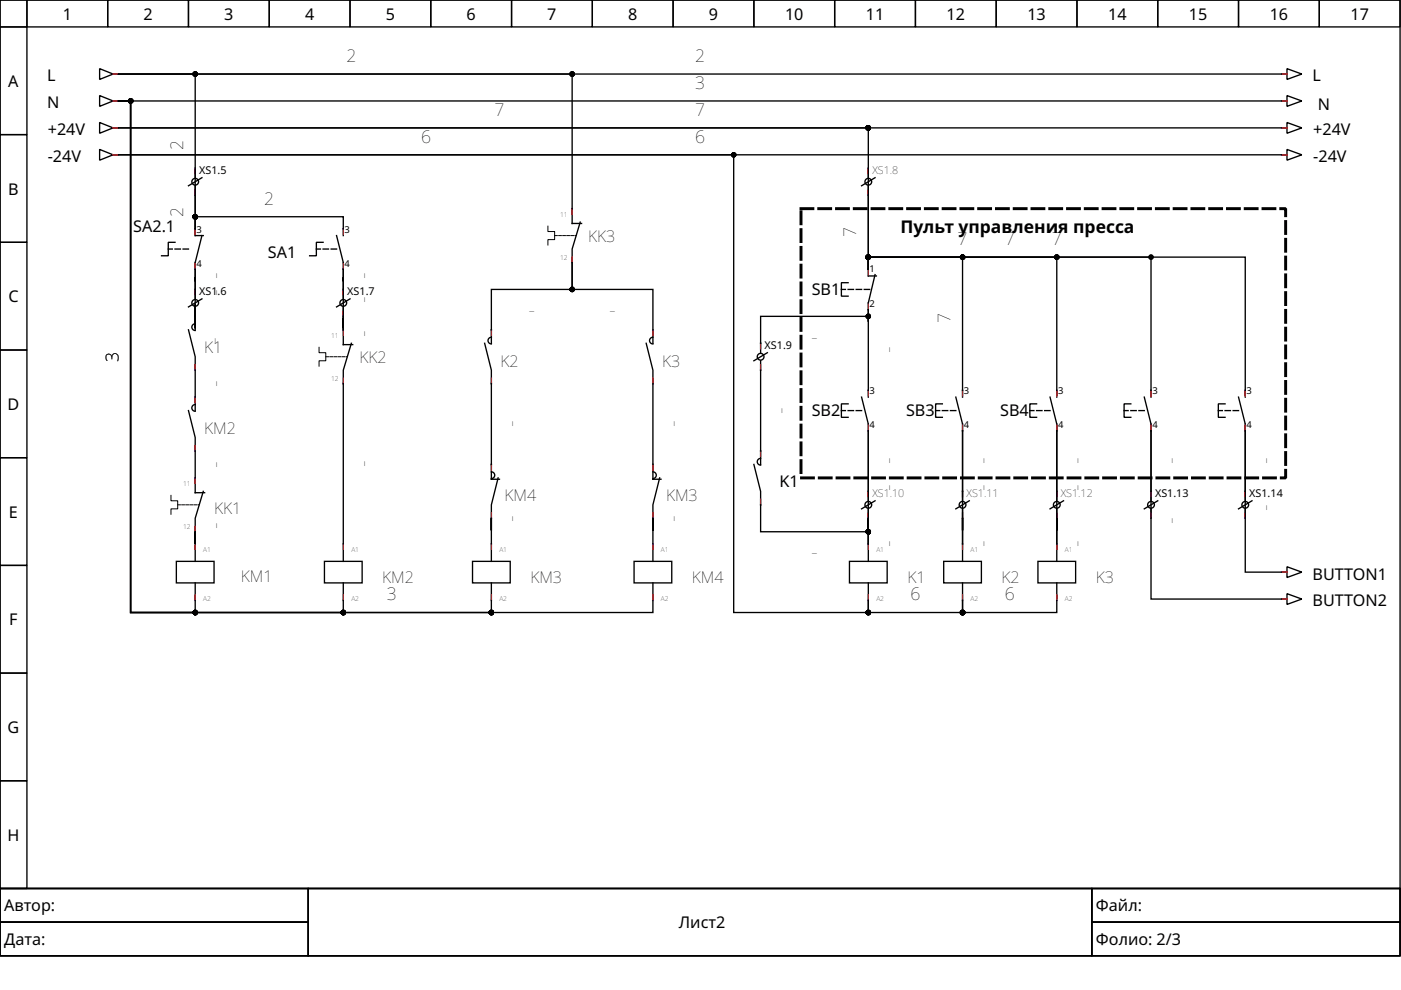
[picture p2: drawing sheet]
<svg xmlns="http://www.w3.org/2000/svg" width="297mm" height="210mm" viewBox="0 0 297 210" stroke-linecap="round" stroke-linejoin="round" font-family="sans-serif">
<g fill="none" stroke="#000" stroke-width=".29">
<path d="M0 0h296.8v188.4h-296.8zM0 0h5.7v5.7h-5.7zM5.7 0h17.1v5.7h-17.1zM22.8 0h17.2v5.7h-17.2zM40 0h17.1v5.7h-17.1zM57.1 0h17.1v5.7h-17.1zM74.2 0h17.1v5.7h-17.1zM91.3 0h17.2v5.7h-17.2zM108.5 0h17.1v5.7h-17.1zM125.6 0h17.1v5.7h-17.1zM142.7 0h17.1v5.7h-17.1zM159.8 0h17.2v5.7h-17.2z"/>
<path d="M177 0h17.1v5.7h-17.1zM194.1 0h17.1v5.7h-17.1zM211.2 0h17.1v5.7h-17.1zM228.3 0h17.2v5.7h-17.2zM245.5 0h17.1v5.7h-17.1zM262.6 0h17.1v5.7h-17.1zM279.7 0h17.1v5.7h-17.1zM0 5.7h5.7v22.8h-5.7zM21.1 14.6l2.9 1.1-2.9 1.1zM24 15.7h.8M25.1 15.7h96.2v31.7h2M25.1 15.7h246.6"/>
<path d="M25.1 15.7h16.3v32.8M272 15.7h.9M272.9 14.6l3.1 1.1-3.1 1.1zM0 28.5h5.7v22.9h-5.7zM21.1 20.3l2.9 1.1-2.9 1.1zM21.1 31.7l2.9 1.1-2.9 1.2zM21.1 26l2.9 1.1-2.9 1.2zM24 21.4h.8M24 32.8h.8M24 27.1h.8M25.1 21.4h2.6v108.5h76.5v-2.6M25.1 21.4h2.6v108.5h110.7v-2.6"/>
<path d="M25.1 21.4h2.6v108.5h13.7v-2.6M25.1 21.4h2.6v108.5h45.1v-2.6M25.1 21.4h246.6M41.4 39.4v9.1M41.4 35.7v2M42.8 37.7l-2.8 1.7M184.1 39.4v17.7M184.1 35.7v2M185.5 37.7l-2.8 1.7M271.7 32.8h-246.6h130.5v97.1h28.5v-2.6v2.6h20v-2.6v2.6h20v-2.6M271.7 27.1h-246.6h159v30M272 21.4h.9"/>
<path d="M272 32.8h.9M272 27.1h.9M272.9 26l3.1 1.1-3.1 1.2zM272.9 31.7l3.1 1.1-3.1 1.2zM272.9 20.3l3.1 1.1-3.1 1.1zM0 51.4h5.7v22.8h-5.7zM37.1 51.4h-1.4v2.8h-1.4M41.4 57.1v10M41.4 48.5v-2.5h31.4v3.9M41.4 57.1v6.3M41.4 48.5v1.4h1.7M42.8 49.9l-1.4 5.8v1.4"/>
<path d="M68.5 51.4h-1.4v2.8h-1.5M71.4 49.9l1.4 5.8v1.4M72.8 57.1v12.8M72.8 57.1v6.3M121.3 55.7v5.7h17.1v11.4M121.3 55.7v5.7h-17.1v11.4M123 47.1l-1.7 5.7v2.9M179.8 59.9h-1.4v2.9h1.4M184.1 57.1v-2.6h20v29.7M184.1 57.1v-2.6h40v29.7M184.1 57.1v-2.6h59.9v29.7M184.1 57.1v-2.6h79.9v29.7"/>
<path d="M184.1 57.1v1.4h1.7M185.5 58.2l-1.4 6v1.4M0 74.2h5.7v22.8h-5.7zM40 69.9l1.4 5.7v11.5M41.4 64.5v5.1zM41.4 68.6a.71 .71 0 0 0-.7 .8 .71 .71 0 0 0 .7 .7M41.4 65.1v4.8M42.8 63.4l-2.8 1.7M72.8 65.1v4.8M72.8 69.9v3.2h2M74.2 63.4l-2.8 1.7M74.5 72.8l-1.7 5.7v36.8"/>
<path d="M102.8 72.8l1.4 5.7v23.1h1.7M104.2 71.5a.71 .71 0 0 0-.7 .7 .71 .71 0 0 0 .7 .7M137 72.8l1.4 5.7v23.1h1.7M138.4 71.5a.71 .71 0 0 0-.7 .7 .71 .71 0 0 0 .7 .7M161.3 76.5v22M162.7 74.8l-2.9 1.7M184.1 65.6v2.6v-1.1h-22.8v7.7M184.1 65.6v18.6M0 97h5.7v22.9h-5.7zM40 87.1l1.4 5.7v11.7h2M41.4 85.8a.71 .71 0 0 0-.7 .7 .71 .71 0 0 0 .7 .7M159.8 98.5l1.5 5.7v8.5h22.8v2.6"/>
<path d="M161.3 97.2a.71 .71 0 0 0-.7 .7 .71 .71 0 0 0 .7 .7M179.8 85.6h-1.4v2.9h1.4M182.7 84.2l1.4 5.7v1.4M184.1 91.3v14.9M184.1 91.3v24M199.8 85.6h-1.4v2.9h1.4M202.7 84.2l1.4 5.7v1.4M204.1 91.3v24v-7.4M204.1 91.3v14.9M219.8 85.6h-1.5v2.9h1.5M222.6 84.2l1.5 5.7v1.4M224.1 91.3v24v-7.4"/>
<path d="M224.1 91.3v14.9M239.8 85.6h-1.5v2.9h1.5M242.6 84.2l1.4 5.7v1.4M244 91.3v35.7h27.7M244 91.3v14.9M259.7 85.6h-1.4v2.9h1.4M262.6 84.2l1.4 5.7v1.4M264 91.3v14.9M264 91.3v30h7.7M0 119.9h5.7v22.8h-5.7zM37.4 119h8v4.6h-8zM41.4 115.6v3.4"/>
<path d="M43.1 104.2l-1.7 5.7v5.4M68.8 119h8v4.6h-8zM72.8 115.6v3.4M100.2 119h8v4.6h-8zM104.2 100a.71 .71 0 0 1 .7 .8 .71 .71 0 0 1-.7 .7M104.2 115.6v3.4M105.6 101.3l-1.4 5.7v8.3M134.4 119h8v4.6h-8zM138.4 100a.71 .71 0 0 1 .7 .8 .71 .71 0 0 1-.7 .7M138.4 115.6v3.4M139.9 101.3l-1.5 5.7v8.3M180.1 119h8v4.6h-8z"/>
<path d="M184.1 107.9v7.4M184.1 115.6v3.4M185.5 106.2l-2.8 1.7M200.1 119h8v4.6h-8zM204.1 115.6v3.4M205.5 106.2l-2.8 1.7M220.1 119h8v4.6h-8zM224.1 115.6v3.4M225.5 106.2l-2.9 1.7M244 107.9v2M245.5 106.2l-2.9 1.7M264 107.9v2"/>
<path d="M265.4 106.2l-2.8 1.7M41.4 123.6v3.4M72.8 123.6v3.4M104.2 123.6v3.4M138.4 123.6v3.4M184.1 123.6v3.4M204.1 123.6v3.4M224.1 123.6v3.4M272 121.3h.9M272 127h.9M272.9 120.2l3.1 1.1-3.1 1.1zM272.9 125.9l3.1 1.1-3.1 1.2z"/>
<path d="M0 142.7h5.7v22.8h-5.7zM0 165.5h5.7v22.9h-5.7zM0 188.4h296.8v14.3h-296.8zM0 188.4h65.4v7.1h-65.4zM0 195.5h65.4v7.2h-65.4zM65.4 188.4h166.1v14.3h-166.1zM231.5 188.4h65.3v7.1h-65.3zM231.5 195.5h65.3v7.2h-65.3z"/>
<circle cx="41.4" cy="38.5" r=".71"/>
<circle cx="184.1" cy="38.5" r=".71"/>
<circle cx="41.4" cy="64.2" r=".71"/>
<circle cx="72.8" cy="64.2" r=".71"/>
<circle cx="161.3" cy="75.6" r=".71"/>
<circle cx="184.1" cy="107" r=".71"/>
<circle cx="204.1" cy="107" r=".71"/>
<circle cx="224.1" cy="107" r=".71"/>
<circle cx="244" cy="107" r=".71"/>
<circle cx="264" cy="107" r=".71"/>
</g>
<path d="M169.8 44.2h102.8v57.1h-102.8z" fill="none" stroke="#000" stroke-width=".63" stroke-dasharray="2.5 1.3"/>
<path d="M117.6 49.9h4.6M69.1 75.6h4.5M37.7 107h4.5" fill="none" stroke="#000" stroke-width=".21" stroke-dasharray=".6 .3"/>
<path d="M116.2 48v1.1h1.4v1.7h-1.4v1.1M67.6 73.6v1.2h1.5v1.7h-1.5v1.1M36.2 105v1.2h1.5v1.7h-1.5v1.1" fill="none" stroke="#000" stroke-width=".21"/>
<g fill="none" stroke="#f00" stroke-width=".29">
<path d="M24 15.7h1.1M271.7 15.7h1.2M24 21.4h1.1M24 32.8h1.1M24 27.1h1.1M41.4 35.7v1.1M184.1 35.7v1.1M271.7 21.4h1.2M271.7 32.8h1.2M271.7 27.1h1.2M41.4 40.2v1.2M41.4 48.5v1.2"/>
<path d="M41.4 55.9v1.2M72.8 48.5v1.2M72.8 55.9v1.2M121.3 44.2v1.2M121.3 54.5v1.2M184.1 40.2v1.2M184.1 57.1v1.1M41.4 61.4v1.1M41.4 65.9v2.3M41.4 77.4v1.1M72.8 61.4v1.1M72.8 65.9v1.2"/>
<path d="M72.8 69.9v1.2M104.2 69.9v1.2M138.4 69.9v1.2M161.3 72.8v1.1M161.3 77.4v1.1M184.1 64.5v1.1M41.4 84.2v1.1M41.4 94.5v1.1M72.8 80.2v1.1M104.2 80.2v1.1M104.2 98.5v1.1M138.4 80.2v1.1"/>
<path d="M138.4 98.5v1.1M161.3 95.6v1.2M184.1 82.8v1.1M184.1 90.2v1.1M204.1 82.8v1.1M204.1 90.2v1.1M224.1 82.8v1.1M224.1 90.2v1.1M244 82.8v1.1M244 90.2v1.1M264 82.8v1.1M264 90.2v1.1"/>
<path d="M41.4 101.3v1.2M41.4 111.6v1.1M41.4 115.3v1.2M72.8 115.3v1.2M104.2 108.7v1.2M104.2 115.3v1.2M138.4 108.7v1.2M138.4 115.3v1.2M161.3 105.9v1.1M184.1 104.2v1.1M184.1 108.7v1.2M184.1 115.3v1.2"/>
<path d="M204.1 104.2v1.1M204.1 108.7v1.2M204.1 115.3v1.2M224.1 104.2v1.1M224.1 108.7v1.2M224.1 115.3v1.2M244 104.2v1.1M244 108.7v1.2M264 104.2v1.1M264 108.7v1.2M41.4 126.2v1.1M72.8 126.2v1.1"/>
<path d="M104.2 126.2v1.1M138.4 126.2v1.1M184.1 126.2v1.1M204.1 126.2v1.1M224.1 126.2v1.1M271.7 121.3h1.2M271.7 127h1.2"/>
</g>
<g fill="none" stroke="#00f" stroke-width=".29">
<path d="M25.1 15.7h.1M271.7 15.7h.1M25.1 21.4h.1M25.1 27.1h.1M25.1 32.8h.1M41.4 35.7h.1M184.1 35.7h.1M271.7 21.4h.1M271.7 27.1h.1M271.7 32.8h.1M41.4 41.4h.1M41.4 48.5h.1"/>
<path d="M41.4 57.1h.1M72.8 48.5h.1M72.8 57.1h.1M121.3 44.2h.1M121.3 55.7h.1M184.1 41.4h.1M184.1 57.1h.1M41.4 61.4h.1M41.4 67.1h.1M41.4 78.5h.1M72.8 61.4h.1M72.8 67.1h.1"/>
<path d="M72.8 69.9h.1M104.2 69.9h.1M138.4 69.9h.1M161.3 72.8h.1M161.3 78.5h.1M184.1 65.6h.1M41.4 84.2h.1M41.4 95.6h.1M72.8 81.3h.1M104.2 81.3h.1M104.2 98.5h.1M138.4 81.3h.1"/>
<path d="M138.4 98.5h.1M161.3 95.6h.1M184.1 82.8h.1M184.1 91.3h.1M204.1 82.8h.1M204.1 91.3h.1M224.1 82.8h.1M224.1 91.3h.1M244 82.8h.1M244 91.3h.1M264 82.8h.1M264 91.3h.1"/>
<path d="M41.4 101.3h.1M41.4 112.7h.1M41.4 115.3h.1M72.8 115.3h.1M104.2 109.9h.1M104.2 115.3h.1M138.4 109.9h.1M138.4 115.3h.1M161.3 107h.1M184.1 104.2h.1M184.1 109.9h.1M184.1 115.3h.1"/>
<path d="M204.1 104.2h.1M204.1 109.9h.1M204.1 115.3h.1M224.1 104.2h.1M224.1 109.9h.1M224.1 115.3h.1M244 104.2h.1M244 109.9h.1M264 104.2h.1M264 109.9h.1M41.4 127.3h.1M72.8 127.3h.1"/>
<path d="M104.2 127.3h.1M138.4 127.3h.1M184.1 127.3h.1M204.1 127.3h.1M224.1 127.3h.1M271.7 121.3h.1M271.7 127h.1"/>
</g>
<path d="M40 52.8h-4.3M71.4 52.8h-4.3M184.4 61.4h-6M182.7 87.1h-4.3M202.7 87.1h-4.3M222.6 87.1h-4.3M242.6 87.1h-4.3M262.6 87.1h-4.3" fill="none" stroke="#000" stroke-width=".29" stroke-dasharray="1.1 .6"/>
<g fill="#000" stroke="#000" stroke-width=".29">
<circle cx="41.4" cy="15.7" r=".43"/>
<circle cx="121.3" cy="15.7" r=".43"/>
<circle cx="27.7" cy="21.4" r=".43"/>
<circle cx="155.6" cy="32.8" r=".43"/>
<circle cx="184.1" cy="27.1" r=".43"/>
<circle cx="41.4" cy="46" r=".43"/>
<circle cx="184.1" cy="54.5" r=".43"/>
<circle cx="204.1" cy="54.5" r=".43"/>
<circle cx="224.1" cy="54.5" r=".43"/>
<circle cx="244" cy="54.5" r=".43"/>
<circle cx="121.3" cy="61.4" r=".43"/>
<circle cx="184.1" cy="67.1" r=".43"/>
<circle cx="184.1" cy="112.7" r=".43"/>
<circle cx="41.4" cy="129.9" r=".43"/>
<circle cx="72.8" cy="129.9" r=".43"/>
<circle cx="104.2" cy="129.9" r=".43"/>
<circle cx="184.1" cy="129.9" r=".43"/>
<circle cx="204.1" cy="129.9" r=".43"/>
</g>
<g font-size="3.7">
<text x="73.4" y="13.1">2</text>
<text x="147.4" y="13.1">2</text>
<text x="147.4" y="18.8">3</text>
<text x="104.8" y="24.5">7</text>
<text x="147.4" y="24.5">7</text>
<text x="38.8" y="31.9" transform="rotate(-90 38.8 31.9)">2</text>
<text x="89.3" y="30.3">6</text>
<text x="147.4" y="30.3">6</text>
<text x="38.8" y="46" transform="rotate(-90 38.8 46)">2</text>
<text x="56" y="43.4">2</text>
<text x="181.5" y="50.3" transform="rotate(-90 181.5 50.3)">7</text>
<text x="190.9" y="49.4">Пульт управления пресса</text>
<text x="203" y="51.9">7</text>
<text x="213" y="51.9">7</text>
<text x="223" y="51.9">7</text>
<text x="201.5" y="68.4" transform="rotate(-90 201.5 68.4)">7</text>
<text x="25.1" y="76.7" transform="rotate(-90 25.1 76.7)">3</text>
<text x="82" y="127.3">3</text>
<text x="193" y="127.3">6</text>
<text x="213" y="127.3">6</text>
</g>
<g font-size="3.4">
<text x="13.3" y="4.1">1</text>
<text x="30.4" y="4.1">2</text>
<text x="47.5" y="4.1">3</text>
<text x="64.7" y="4.1">4</text>
<text x="81.8" y="4.1">5</text>
<text x="98.9" y="4.1">6</text>
<text x="116" y="4.1">7</text>
<text x="133.2" y="4.1">8</text>
<text x="150.3" y="4.1">9</text>
<text x="166.4" y="4.1">10</text>
<text x="183.6" y="4.1">11</text>
<text x="200.7" y="4.1">12</text>
<text x="217.8" y="4.1">13</text>
<text x="234.9" y="4.1">14</text>
<text x="252.1" y="4.1">15</text>
<text x="269.2" y="4.1">16</text>
<text x="286.3" y="4.1">17</text>
<text x="10" y="17.3">L</text>
<text x="278.3" y="17.3">L</text>
<text x="1.8" y="18.4">A</text>
<text x="10" y="23">N</text>
<text x="279.4" y="23.4">N</text>
<text x="10.1" y="28.7">+24V</text>
<text x="278.4" y="28.7">+24V</text>
<text x="10.1" y="34.4">-24V</text>
<text x="278.4" y="34.4">-24V</text>
<text x="1.7" y="41.2">B</text>
<text x="28.3" y="49.1">SA2.1</text>
<text x="124.7" y="51.4">KK3</text>
<text x="56.8" y="54.8">SA1</text>
<text x="1.8" y="64.1">C</text>
<text x="172.1" y="62.5">SB1</text>
<text x="43.3" y="74.9">K1</text>
<text x="76.2" y="77.1">KK2</text>
<text x="106.1" y="77.8">K2</text>
<text x="140.4" y="77.8">K3</text>
<text x="1.6" y="86.9">D</text>
<text x="172.1" y="88.2">SB2</text>
<text x="192.1" y="88.2">SB3</text>
<text x="212.1" y="88.2">SB4</text>
<text x="43.3" y="92">KM2</text>
<text x="107" y="106.3">KM4</text>
<text x="141.2" y="106.3">KM3</text>
<text x="165.3" y="103.3">K1</text>
<text x="1.9" y="109.7">E</text>
<text x="45.4" y="109">KK1</text>
<text x="51.1" y="123.3">KM1</text>
<text x="81.1" y="123.5">KM2</text>
<text x="112.5" y="123.5">KM3</text>
<text x="146.7" y="123.5">KM4</text>
<text x="192.4" y="123.5">K1</text>
<text x="212.4" y="123.5">K2</text>
<text x="232.3" y="123.5">K3</text>
<text x="278.3" y="122.9">BUTTON1</text>
<text x="278.3" y="128.6">BUTTON2</text>
<text x="2" y="132.6">F</text>
<text x="1.6" y="155.4">G</text>
<text x="1.6" y="178.2">H</text>
<text x=".9" y="193.2">Автор:</text>
<text x="143.9" y="196.8">Лист2</text>
<text x="232.4" y="193.2">Файл:</text>
<text x=".9" y="200.4">Дата:</text>
<text x="232.4" y="200.4">Фолио: 2/3</text>
</g>
<g font-size="2.6">
<text x="45.7" y="58.9" transform="rotate(-90 45.7 58.9)">_</text>
<text x="77.1" y="58.9" transform="rotate(-90 77.1 58.9)">_</text>
<text x="45.7" y="62.6" transform="rotate(-90 45.7 62.6)">_</text>
<text x="77.1" y="64" transform="rotate(-90 77.1 64)">_</text>
<text x="112.2" y="65.6">_</text>
<text x="129.4" y="65.6">_</text>
<text x="77.1" y="71.3" transform="rotate(-90 77.1 71.3)">_</text>
<text x="172.2" y="71.4">_</text>
<text x="45.4" y="72.7" transform="rotate(-90 45.4 72.7)">_</text>
<text x="188.4" y="74.7" transform="rotate(-90 188.4 74.7)">_</text>
<text x="45.7" y="81.8" transform="rotate(-90 45.7 81.8)">_</text>
<text x="165.5" y="87.6" transform="rotate(-90 165.5 87.6)">_</text>
<text x="108.5" y="90.4" transform="rotate(-90 108.5 90.4)">_</text>
<text x="142.7" y="90.4" transform="rotate(-90 142.7 90.4)">_</text>
<text x="45.7" y="99" transform="rotate(-90 45.7 99)">_</text>
<text x="77.1" y="98.8" transform="rotate(-90 77.1 98.8)">_</text>
<text x="188.4" y="98.3" transform="rotate(-90 188.4 98.3)">_</text>
<text x="208.4" y="98.3" transform="rotate(-90 208.4 98.3)">_</text>
<text x="228.3" y="98.3" transform="rotate(-90 228.3 98.3)">_</text>
<text x="248.3" y="98.3" transform="rotate(-90 248.3 98.3)">_</text>
<text x="268.3" y="98.3" transform="rotate(-90 268.3 98.3)">_</text>
<text x="188.4" y="103.8" transform="rotate(-90 188.4 103.8)">_</text>
<text x="208.4" y="103.8" transform="rotate(-90 208.4 103.8)">_</text>
<text x="228.3" y="103.8" transform="rotate(-90 228.3 103.8)">_</text>
<text x="45.7" y="112" transform="rotate(-90 45.7 112)">_</text>
<text x="108.5" y="110.5" transform="rotate(-90 108.5 110.5)">_</text>
<text x="142.7" y="110.5" transform="rotate(-90 142.7 110.5)">_</text>
<text x="248.3" y="111" transform="rotate(-90 248.3 111)">_</text>
<text x="268.3" y="108.1" transform="rotate(-90 268.3 108.1)">_</text>
<text x="172.2" y="117">_</text>
<text x="188.4" y="115.7" transform="rotate(-90 188.4 115.7)">_</text>
<text x="208.4" y="115.7" transform="rotate(-90 208.4 115.7)">_</text>
<text x="228.3" y="115.7" transform="rotate(-90 228.3 115.7)">_</text>
</g>
<g font-size="2.3">
<text x="42.2" y="37">XS1.5</text>
<text x="185" y="37">XS1.8</text>
<text x="42.2" y="62.7">XS1.6</text>
<text x="73.6" y="62.7">XS1.7</text>
<text x="162.1" y="74.1">XS1.9</text>
<text x="185" y="105.5">XS1.10</text>
<text x="204.9" y="105.5">XS1.11</text>
<text x="224.9" y="105.5">XS1.12</text>
<text x="244.9" y="105.5">XS1.13</text>
<text x="264.9" y="105.5">XS1.14</text>
</g>
<g font-size="2">
<text x="41.7" y="49.4">3</text>
<text x="73.1" y="49.4">3</text>
<text x="41.7" y="56.5">4</text>
<text x="73.1" y="56.5">4</text>
<text x="184.4" y="57.7">1</text>
<text x="184.4" y="65.1">2</text>
<text x="184.4" y="83.6">3</text>
<text x="204.4" y="83.6">3</text>
<text x="224.3" y="83.6">3</text>
<text x="244.3" y="83.6">3</text>
<text x="264.3" y="83.6">3</text>
<text x="184.4" y="90.8">4</text>
<text x="204.4" y="90.8">4</text>
<text x="224.3" y="90.8">4</text>
<text x="244.3" y="90.8">4</text>
<text x="264.3" y="90.8">4</text>
</g>
<g font-size="1.4">
<text x="118.7" y="46">11</text>
<text x="118.7" y="55.1">12</text>
<text x="70.2" y="71.6">11</text>
<text x="70.2" y="80.8">12</text>
<text x="38.8" y="103">11</text>
<text x="38.8" y="112.2">12</text>
<text x="43.1" y="117.1">A1</text>
<text x="74.5" y="117.1">A1</text>
<text x="105.9" y="117.1">A1</text>
<text x="140.1" y="117.1">A1</text>
<text x="185.8" y="117.1">A1</text>
<text x="205.8" y="117.1">A1</text>
<text x="225.8" y="117.1">A1</text>
<text x="43.1" y="127.4">A2</text>
<text x="74.5" y="127.4">A2</text>
<text x="105.9" y="127.4">A2</text>
<text x="140.1" y="127.4">A2</text>
<text x="185.8" y="127.4">A2</text>
<text x="205.8" y="127.4">A2</text>
<text x="225.8" y="127.4">A2</text>
</g>
</svg>
